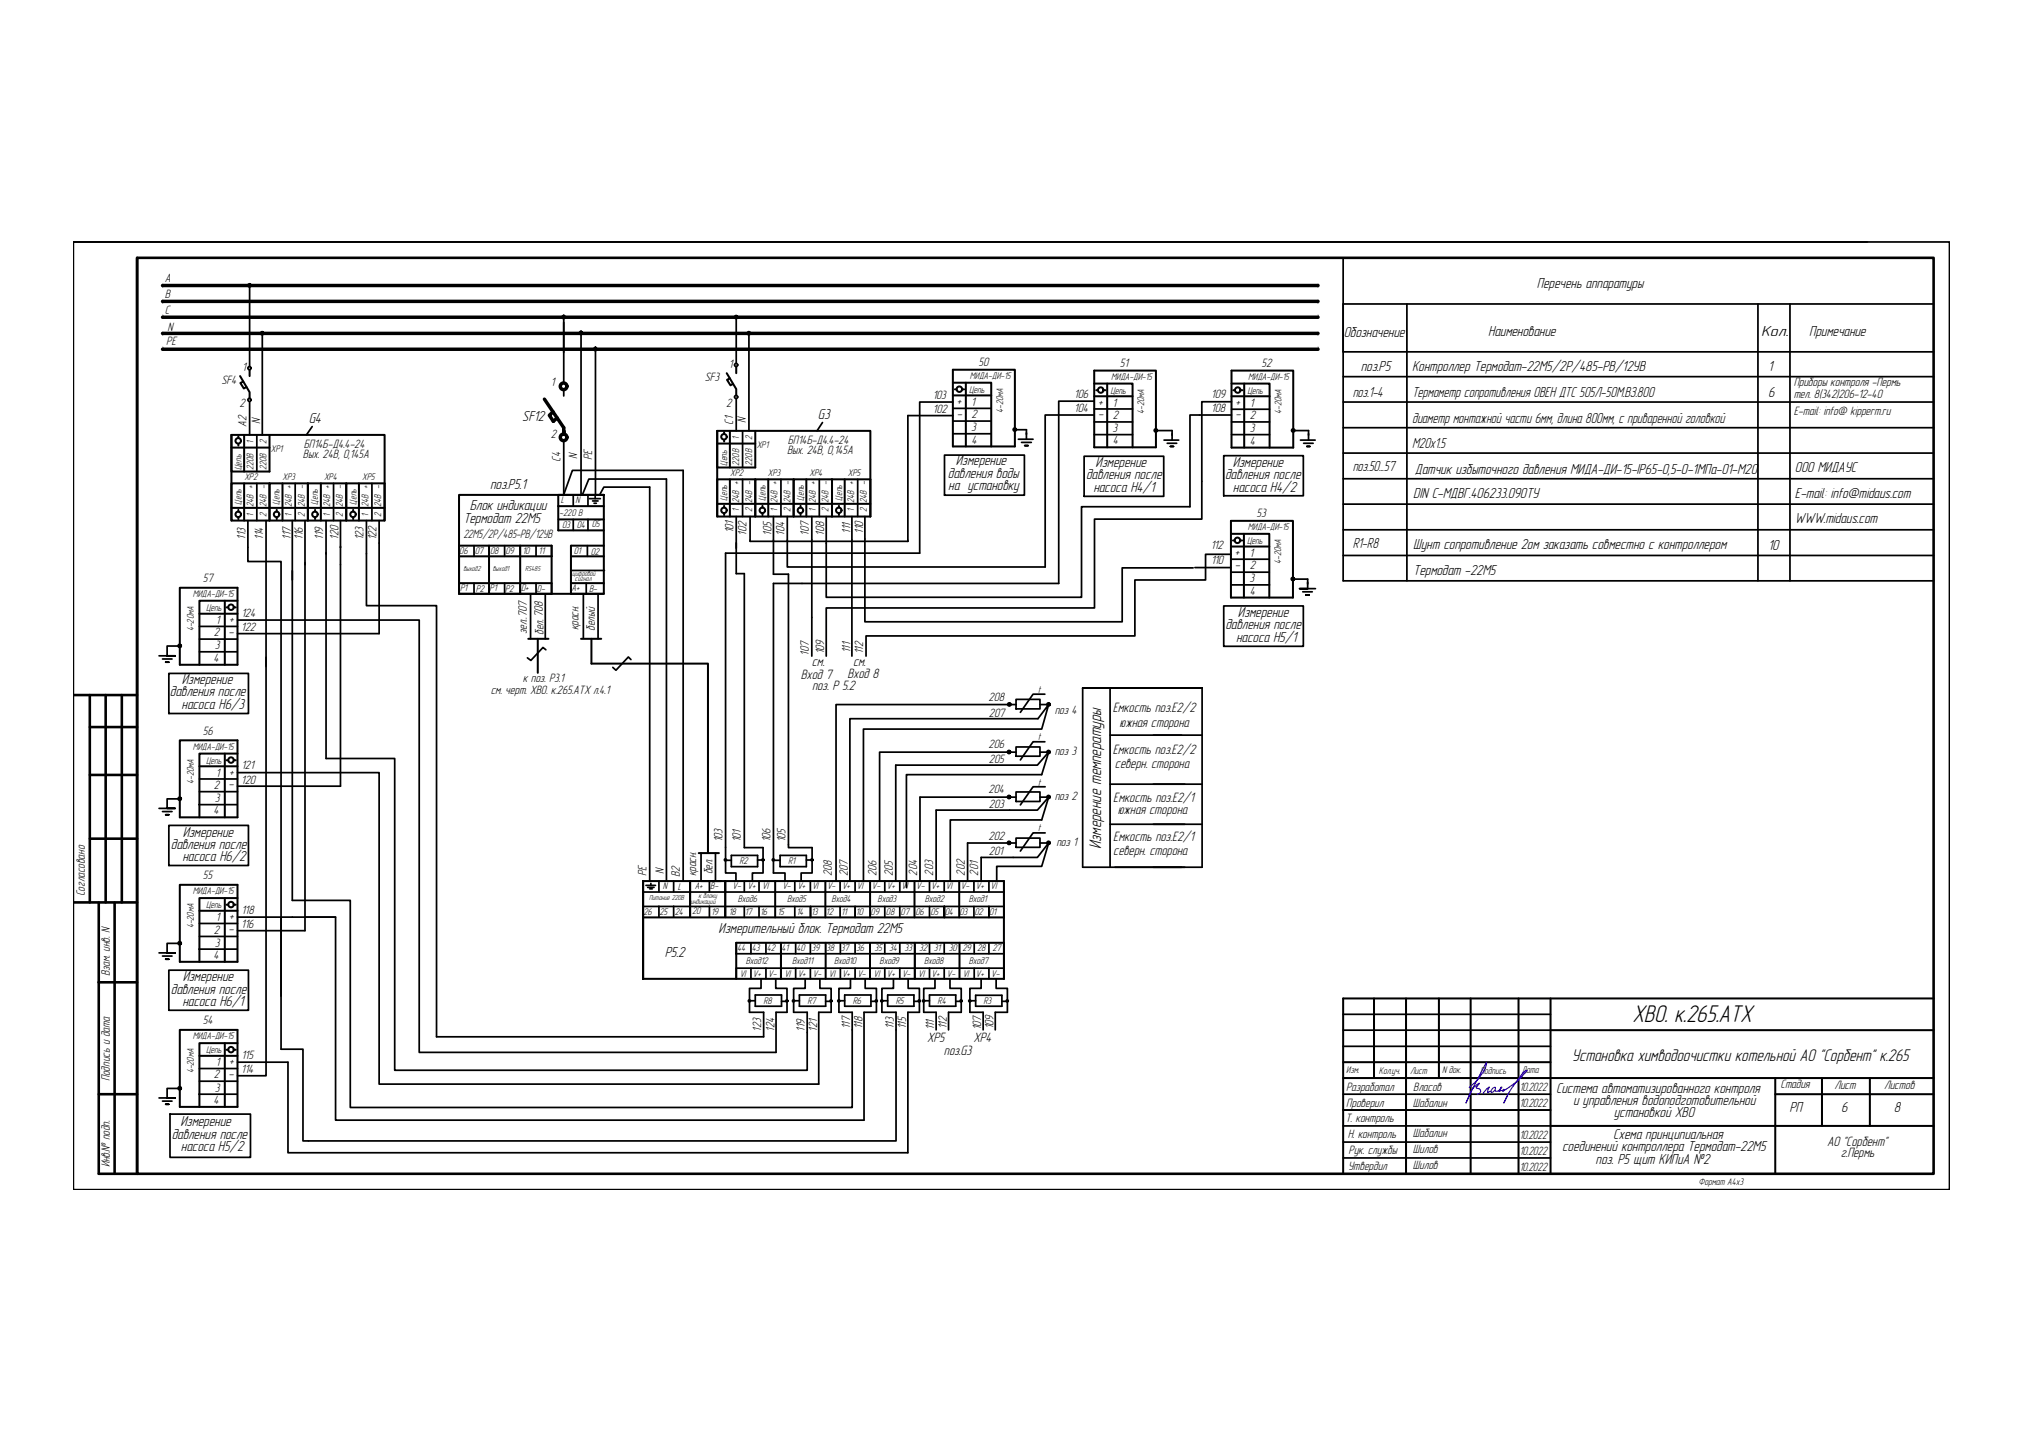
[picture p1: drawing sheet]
<svg xmlns="http://www.w3.org/2000/svg" width="297mm" height="210mm" viewBox="0 0 297 210" stroke-linecap="round" stroke-linejoin="round" font-family="sans-serif">
<!-- layer: 0 -->
<g fill="none" stroke="#000" stroke-width=".25">
<path d="M10.8 35.5h275.3v139.1h-275.3zM197.1 37.8v13.8M36.6 41.9v11.9M36.6 59v4.8M38.5 48.8v15M85.3 48.9v23.7M87.4 51.3v21.3M108 46.6v6.7M108 58.5v4.7M109.9 48.9v14.3M139.8 59.9h5.7M180.7 59h-4.3v17.2h-15.8v13h-39.3v7.1"/>
<path d="M197.1 44.6h86.7M197.1 59h86.7M197.1 55.3h86.7M206.5 44.6v40.7M258 44.6v40.7M262.7 44.6v40.7M283.8 51.6h-86.7v33.7h86.7M36.4 76.4v6h4.8v71.6h3.3v13.5h87v-18.9h-2.1v-3.5h1.7v-1.4M37.7 63.8v5.4M37.7 71v5.4M39 76.4v21.4M42.9 76.4v55.8h8.5v30.4h73.7v-14h-2v-3.5h1.7v-1.4"/>
<path d="M43.3 71v5.4M44.8 76.4v60.2h-9.9M47.9 76.4v4.9M49 71v5.4M50 76.4v3.9M53.8 76.4v12.5h10.3v63.3h48v-3.6h-2.1v-3.5h1.7v-1.4M54.6 71v5.4M55.6 76.4v16.6h-20.7M82.7 72.6l1.3-3.6h16.3v60.3M82.7 64.7v7.9M84.1 72.6v1.7M84.1 76.2v1.7"/>
<path d="M85.5 72.6l.9-2.3h11.4v59M86.3 72.6v1.7M86.3 76.2v1.7M86.5 73.2h1.6M87 73.5h.8M87.2 73.9h.3M87.3 72.9v.3M88 72.6l.6-1.1h6.7v57.8M108 75.8v8.4h1.2v40.2h2.8v1.8M109 63.2v5.4M109 70.4v5.4M110.1 75.8v3.7h23.1"/>
<path d="M113.5 75.8v8.5h2.2v40.1h3.5v3.7h-1.6v1.2M114.6 70.4v5.4M115.5 75.8v7.4h37.9M119.1 75.8v20.5M120.2 70.4v5.4M125 75.8v20.5M125.9 70.4v5.4M126.9 75.8v15.5h37.8v-7.9h10.4M133.2 79.5h.1M138.6 66.8h11.7v5.9h-11.7zM139.8 61.8h5.7M139.8 63.7h5.7"/>
<path d="M148.9 63.1h1.7v1.4M149.5 64.5h2.1M149.9 64.9h1.5M150.9 65.4h-.5h.5M159.1 67h11.7v5.9h-11.7zM160.6 60h5.6M160.6 61.9h5.6M160.6 63.8h5.6M169.6 63.2h2.4v1.4M170.8 64.6h2.2M171.3 65.1h1.4M172.2 65.5h-.4h.4"/>
<path d="M176 60.9h-1.4v13.5h-15.9v13.3h-37.4v-11.9M179.6 66.9h11.7v5.9h-11.7zM180.7 61.9h5.6M180.7 63.8h5.6M180.7 60.1h5.6M189.8 63.2h2.2v1.4M190.9 64.6h2.1M191.3 65.1h1.4M192.2 65.5h-.4h.4M197.1 66.5h86.7M197.1 70.3h86.7M197.1 62.8h86.7"/>
<path d="M197.1 74h86.7M197.1 77.8h86.7M23.8 96.7h1.4M24.3 97.2h.5h-.5M24.8 98.8h11.7v5.9h-11.7zM26.4 94.8h-1.9v1.5h1.2h-2.4M29.3 91.9h5.6M29.3 93.8h5.6M29.3 95.7h5.5M34.9 91h26.6v63.5h52.4v-5.9h1.6v-1.6h-.8M39 96.5v61.4h-4.1M50 82.9v32.5h-15.1"/>
<path d="M69.6 80.1v1.6M69.6 85.6v1.6M74.1 80.1v1.6M74.1 85.6v1.6M76.3 80.1v1.6M76.3 85.6v1.6M77.9 87.2v6.6M78.7 80.1v1.6M78.7 85.6v1.6M80 87.2v6.6M80.1 95.4l-.4-.4-1.8 1.9-.5-.3M81 80.1v1.6"/>
<path d="M81 85.6v1.6M83.8 83.7h4.9M85.6 87.2v6.4M86 85.6v1.6M86.2 80.1v1.6M87.8 87.2v6.6M92.6 96.8l-.4-.4-1.8 2-.5-.4M106.5 81.2v46.9h1.5v1.2M155.4 85.6h-41.9v42.5h1.7v1.2M179.6 88.9h11.7v6h-11.7zM180.7 81.4h-3.8v3.7h-10.3v8.2h-39.5v3M180.7 82.1h5.6"/>
<path d="M180.7 84h5.6M180.7 85.9h5.6M189.8 85h2.1v1.4h-1.2h2.4M191.2 86.9h1.4M192.1 87.3h-.4h.4M197.1 81.5h86.7M23.8 119.1h1.4M24.3 119.6h.5h-.5M26.4 117.3h-1.9v1.4h1.2h-2.4M29.2 118.1h5.6M29.3 114.3h5.6M29.3 116.2h5.6"/>
<path d="M34.9 113.4h20.7v45.7h64.6v-10.5h1.8v-1.6h-.8M47.9 111.3h10v45.8h60.6v-8.5h-2v-3.5h1.7v-1.4M149.1 110.4h-20v18.9M149.1 103.4h-26.4v25.9M149.1 116.2h3.5v1.4h-3.5zM149.1 109.6h3.5v1.4h-3.5zM149.1 102.7h3.5v1.4h-3.5zM149.1 117h-14.1v12.3M152.6 117h1.3M152.6 110.4h1.3M152.6 103.4h1.3M153.3 108.9h-1.7l-1.9 2.6"/>
<path d="M153.3 101.9h-1.7l-1.9 2.7M153.4 115.5h-1.8l-1.9 2.7M153.9 117l-1.7 1.9h-14.8v10.4M153.9 117l-1 3.4h-13.4v8.9M153.9 110.4l-1.7 1.9h-20.7v17M153.9 110.4l-1 3.3h-19.9v16.6M162.9 107.9h13.5M162.9 115.1h13.5M162.9 101v26.3M163.6 101h10.3M169.3 101h7.1h-7.1h7.1v26.3h-17.5v-26.3h14.5M24.8 121.2h11.7v5.8h-11.7z"/>
<path d="M26.4 138.5h-1.9v1.4h1.2h-2.4M29.2 139.3h5.6M29.3 135.6h5.6M29.3 137.5h5.6M34.9 134.6h14.3M41.2 134.6v11.6M44.8 134.6h4.4v29.8h77.6v-15.8h1.8v-1.6h-.8M94.4 130.9h52.9v3.8v-1.6v1.6v-1.6h-52.9v1.6zM94.4 138.4v5.3v-3.7M94.4 138.4v1.6v-1.6M94.4 129.3v1.6M94.8 130h1.4"/>
<path d="M95.1 130.3h.9M95.3 130.5h.4M95.5 129.7v.3M96.7 129.3v1.6M96.7 133v1.6M98.9 129.3v1.6M98.9 133v1.6M102.9 125.2v4.1M104.1 129.3v1.6M104.1 133v1.6M105 125.2v4.1M106.4 129.3v1.6"/>
<path d="M106.4 130.9v3.8M106.5 126.3h.8M107.3 125.6h3.9v1.6h-3.9zM108 138.4v1.6h39.3M109.2 129.3v1.6M109.2 133.1v1.6M110.2 138.4v1.6M111.2 126.2h.8M111.4 129.3v1.6M111.4 133.1v1.6M112 126.2v1.9h-1.6v1.2M112.4 138.4v1.6"/>
<path d="M113.5 126.3h1M114.5 125.6h3.8v1.6h-3.8zM114.6 138.4v5.3M116.6 129.3v1.6M116.6 133.1v1.6M116.8 138.4v1.6M118.3 126.2h.9M118.9 129.3v1.6M118.9 133.1v1.6M118.9 138.4v1.6M119 133.1v1.6M123.3 129.3v1.6"/>
<path d="M123.3 133.1v1.6M123.3 138.4v1.6M124.7 129.3v-23.8h27.6l1.6-2.1-1 3.6h-26.2v22.3M125.5 129.3v1.6M125.5 133.1v1.6M125.5 138.4v1.6M127.7 140v3.7v-3.7M127.7 138.4v1.6v-1.6M127.7 138.4v5.3M129.9 129.3v1.6M129.9 133.1v1.6M129.9 138.4v1.6"/>
<path d="M132.1 129.3v1.6M132.1 133.1v1.6M132.1 138.4v1.6M134.3 138.4v5.3M136.4 129.3v1.6M136.4 133.1v1.6M136.4 138.4v1.6M138.6 133.1v1.6v-1.6M138.6 129.3v1.6M138.6 133.1v1.6M138.6 138.4v1.6M142.9 129.3v1.6"/>
<path d="M142.9 133.1v1.6M143 138.4v1.6M145.1 129.3v1.6M145.1 133.1v1.6M145.1 138.4v1.6M147.3 138.4v5.3zM147.3 129.3v1.6M149.1 123h3.5v1.4h-3.5zM149.1 123.7h-7.1v5.6M152.6 123.7h1.3M153.4 122.3h-1.8l-1.9 2.6M153.9 123.7l-1 3.5h-6.6v2.1"/>
<path d="M153.9 123.7l-1.7 2.2h-8.2v3.4M162.9 121h13.5M23.8 140.3h1.4M24.3 140.8h.5h-.5M24.8 142.4h11.7v5.9h-11.7zM26.4 159.8h-1.9v1.4h1.2h-2.4M29.3 156.8h5.6M29.3 158.7h5.6M64.1 151.3h.1M110 146.9h.8M110.2 142.1v1.6M110.8 146.1h3.9v1.6h-3.9z"/>
<path d="M112.4 142.1v1.6M113.8 143.7v1.4h1.7v1.8M116.5 146.9h.8M116.8 142.1v1.6M117.3 146.1h3.9v1.6h-3.9zM118.9 142.1v1.6M120.3 143.7v1.4h1.7v1.8M123.1 146.9h.9M123.3 142.1v1.6M124 146.1h3.8v1.6h-3.8zM125.5 142.1v1.6M127 143.7v1.4h1.6v1.8"/>
<path d="M129.4 146.9h.9M129.9 142.1v1.6M130.3 146.1h3.8v1.6h-3.8zM132.1 142.1v1.6M133.3 143.7v1.4h1.6v1.8M134.1 147h.8v1.6h-1.7v20.6h-90.9v-13.3h-7.4M135.6 146.9h.8M136.4 142.1v1.6M136.4 146.1h3.9v1.6h-3.9zM137.2 143.7v1.4h-1.6v3.5h1.8v2.6M138.6 142.1v1.6M139.4 143.7v1.4h1.7v1.8"/>
<path d="M140.3 147h.8v1.6h-1.9v2.6M142.3 146.9h.9M143 142.1v1.6M143.2 146.1h3.8v1.6h-3.8zM144 143.7v1.4h-1.7v3.5h2v2.6M145.1 142.1v1.6M146.2 143.7v1.4h1.6v1.8M147 147h.8v1.6h-1.7v2.6M147.3 142.1h-39.3v1.6M197.1 148.9h30.5M197.1 153.6h30.5M197.1 151.2h30.5"/>
<path d="M23.8 161.6h1.4M24.3 162.1h.5h-.5M24.9 163.5h11.9v6.4h-11.9zM29.2 160.6h5.6M197.1 170h30.5M197.1 167.6h30.5M197.1 162.9h30.5M197.1 165.3h30.5M197.1 160.6h30.5"/>
<circle cx="36.6" cy="58.7" r=".23"/>
<circle cx="36.6" cy="54" r=".23"/>
<circle cx="108" cy="58.3" r=".23"/>
<circle cx="108" cy="53.6" r=".23"/>
<circle cx="106.5" cy="126.2" r=".15"/>
<circle cx="112" cy="126.2" r=".15"/>
<circle cx="113.5" cy="126.2" r=".15"/>
<circle cx="119.2" cy="126.2" r=".15"/>
<circle cx="110" cy="146.9" r=".15"/>
<circle cx="115.5" cy="146.9" r=".15"/>
<circle cx="116.5" cy="146.9" r=".15"/>
<circle cx="122" cy="146.9" r=".15"/>
<circle cx="123.1" cy="146.9" r=".15"/>
<circle cx="128.6" cy="146.9" r=".15"/>
<circle cx="129.4" cy="146.9" r=".15"/>
<circle cx="134.9" cy="146.9" r=".15"/>
<circle cx="135.5" cy="146.9" r=".15"/>
<circle cx="141" cy="146.9" r=".15"/>
<circle cx="142.3" cy="146.9" r=".15"/>
<circle cx="147.8" cy="146.9" r=".15"/>
</g>
<g fill="none" stroke="#000" stroke-width=".3">
<path d="M35.2 55.2l1.4 2.4v.9M35.7 56l-.4 .2 .5 .8 .4-.2M36.6 54.3v.9M106.7 54.8l1.3 2.3v.9M107.1 55.5l-.4 .3 .5 .8 .4-.3M108 53.8v1M139.8 54.3h9.1v11.2h-9.1zM139.8 56.2h5.7v9.3M139.8 58h5.7M140.1 57.2h.3M141.2 57.2h.3M141.7 56.2v9.3"/>
<path d="M160.6 54.4h9v11.3h-9zM160.6 56.3h5.6v9.4M160.6 58.2h5.6M160.9 57.3h.2M162 57.3h.2M162.5 56.3v9.4M180.7 54.4h9.1v11.3h-9.1zM180.7 56.3h5.6v9.4M180.7 58.2h5.6M181 57.3h.2M182.1 57.3h.2M182.6 56.3v9.4"/>
<path d="M34 63.8h22.4v12.6h-22.4v-5.4h5.6v5.4v-5.4h5.6v5.4v-5.4h5.6v5.4v-5.4h5.6v5.4M34 63.8v5.4h5.6v-5.4M34 65.7h5.6M34 63.8v12.6M34 74.5h22.4M35 64.1v.2M35 65.2v.2M35 74.8v.3M35 75.9v.3M35.8 63.8v5.4M35.8 71v5.4M40.6 74.8v.3"/>
<path d="M40.6 75.9v.3M41.5 71v5.4M46.2 74.8v.3M46.2 75.9v.3M47.1 71v5.4M51.8 74.8v.3M51.8 75.9v.3M52.7 71v5.4M67.4 72.6h21.2v14.6h-21.2zM81.9 72.6v5.3h6.7M81.9 74.3h6.7M82 72.6h6.6"/>
<path d="M82 76.2h6.6M105.3 63.2h22.4v12.6M105.3 70.4h5.5v5.4v-5.4h5.7v5.4v-5.4h5.6v5.4v-5.4h5.6v5.4h-22.4zM105.3 63.2v5.4h5.5v-5.4M105.3 63.2v12.6M105.3 74h22.4M105.3 65.1h5.5M106.3 63.5v.2M106.3 64.6v.2M106.3 74.3v.2M106.3 75.4v.2M107.1 63.2v5.4"/>
<path d="M107.1 70.4v5.4M111.9 74.3v.2M111.9 75.4v.2M112.7 70.4v5.4M117.5 74.3v.2M117.5 75.4v.2M118.3 70.4v5.4M123.1 74.3v.2M123.1 75.4v.2M124 70.4v5.4M180.7 76.5h9.1v11.2h-9.1zM180.7 78.4h5.6v9.3"/>
<path d="M180.9 79.3h.3M182 79.3h.3M182.6 78.4v9.3M26.4 86.3h8.5v11.3h-8.5zM29.3 90.1h5.6M33 88.2v9.4M33.2 89.2h.3M34.3 89.2h.3M34.9 88.2h-5.6v9.4M67.4 80.1h13.6v7.1h-13.6zM67.4 85.6h13.6M67.4 81.7h13.6"/>
<path d="M71.8 80.1v7.1M76.3 80.1v7.1M77.5 93.8h3M78.9 93.8v5M83.8 80.1v7.1M83.8 80.1h4.8M83.8 87.2h4.8M83.8 85.6h4.8M83.8 81.7h4.8M85.3 93.8h2.9M86.8 93.8v3.6h17.1v27.8M180.7 80.2h5.6"/>
<path d="M26.4 108.7h8.5v11.3h-8.5zM29.3 112.5h5.6M33 110.6v9.4M33.2 111.6h.3M34.3 111.6h.3M34.9 110.6h-5.6v9.4M26.4 129.9h8.5v11.3h-8.5zM29.3 133.7h5.6M33 131.8v9.4M33.2 132.8h.3M34.3 132.8h.3M34.9 131.8h-5.6v9.4"/>
<path d="M94.4 134.7h52.9M101.3 129.3v5.3zM102.5 125.2h3M106.4 129.3v5.3M113.8 129.3v1.6M113.8 130.9v3.8M114.6 138.4v5.3M121.1 129.3v1.6M121.1 130.9v3.8M121.2 138.4v5.3M127.7 129.3v1.6M127.7 130.9v3.8"/>
<path d="M134.2 129.3v1.6M134.2 130.9v3.8M134.3 138.4v5.3M140.8 129.3v1.6M140.8 130.9v3.8M140.8 138.4v5.3M147.3 130.9v-1.6h-52.9v14.4h52.9v-12.8M147.3 138.4h-39.3v5.3M26.4 151.2h8.5v11.3h-8.5zM29.3 155h5.6M33 153.1v9.4M33.2 154.1h.3"/>
<path d="M34.3 154.1h.3M34.9 153.1h-5.6v9.4M197.1 158.2h86.7M197.1 155.9h30.5M201.6 146.6v11.6M206.3 146.6v25.7M211.2 146.6v11.6M215.8 146.6v25.7M222.9 146.6v25.7M227.6 146.6v25.7M227.6 151.2h56.2M260.5 158.2v14.1"/>
<path d="M267.4 158.2v7.1M274.4 158.2v7.1M283.8 146.6h-86.7v25.7M227.6 165.3h56.2M260.5 160.6h23.3"/>
<circle cx="140.8" cy="57.1" r=".4"/>
<circle cx="161.5" cy="57.3" r=".4"/>
<circle cx="181.6" cy="57.3" r=".4"/>
<circle cx="35" cy="64.7" r=".4"/>
<circle cx="35" cy="75.5" r=".4"/>
<circle cx="40.6" cy="75.5" r=".4"/>
<circle cx="46.2" cy="75.5" r=".4"/>
<circle cx="51.8" cy="75.5" r=".4"/>
<circle cx="106.2" cy="64.1" r=".4"/>
<circle cx="106.2" cy="74.9" r=".4"/>
<circle cx="111.9" cy="74.9" r=".4"/>
<circle cx="117.5" cy="74.9" r=".4"/>
<circle cx="123.1" cy="74.9" r=".4"/>
<circle cx="181.6" cy="79.3" r=".4"/>
<circle cx="33.9" cy="89.1" r=".4"/>
<circle cx="33.9" cy="111.6" r=".4"/>
<circle cx="33.9" cy="132.8" r=".4"/>
<circle cx="33.9" cy="154.1" r=".4"/>
</g>
<!-- layer: MAIN -->
<g fill="none" stroke="#000" stroke-width=".51">
<path d="M23.8 48.9h169.6M23.8 46.6h169.6M23.8 51.3h169.6M23.8 44.2h169.6M23.8 41.9h169.6M79.9 58.6l2.8 4.2v1v-.6M81.2 60.5l-.6 .5 .6 .8 .6-.5"/>
<circle cx="82.7" cy="56.7" r=".49"/>
<circle cx="82.7" cy="64.2" r=".49"/>
</g>
<path d="M10.8 35.5h263.2M82.7 46.4h.1M82.7 46.6v9.6M82.7 57.2v.9M85.3 48.7h.1M87.4 51.1h.1M45.8 62.6l-.8 1.2M120.7 62l-.8 1.2M47.9 81.3h.1M47.9 81.3v30M50 80.3h.1M50 80.3v2.6" fill="none" stroke="#000" stroke-width=".25"/>
<!-- layer: 0 -->
<g fill="none" stroke="#000" stroke-width=".51">
<circle cx="36.6" cy="41.9" r=".11"/>
<circle cx="38.5" cy="48.9" r=".11"/>
<circle cx="82.7" cy="46.5" r=".11"/>
<circle cx="85.3" cy="48.9" r=".11"/>
<circle cx="87.4" cy="51.2" r=".11"/>
<circle cx="108" cy="46.5" r=".11"/>
<circle cx="109.9" cy="48.9" r=".11"/>
<circle cx="148.9" cy="63.1" r=".11"/>
<circle cx="169.6" cy="63.2" r=".11"/>
<circle cx="189.8" cy="63.2" r=".11"/>
<circle cx="26.4" cy="94.8" r=".11"/>
<circle cx="189.7" cy="85" r=".11"/>
<circle cx="26.4" cy="117.2" r=".11"/>
<circle cx="148.1" cy="117" r=".11"/>
<circle cx="148.1" cy="110.4" r=".11"/>
<circle cx="148.1" cy="103.4" r=".11"/>
<circle cx="153.9" cy="110.4" r=".11"/>
<circle cx="153.9" cy="103.4" r=".11"/>
<circle cx="153.9" cy="117" r=".11"/>
<circle cx="26.4" cy="138.5" r=".11"/>
<circle cx="148.1" cy="123.7" r=".11"/>
<circle cx="153.9" cy="123.7" r=".11"/>
<circle cx="26.4" cy="159.7" r=".11"/>
</g>
<!-- layer: MAIN -->
<g fill="none" stroke="#000" stroke-width=".38">
<path d="M20.1 37.8h263.7v134.5h-263.7zM10.8 102h9.3M13.2 113.7h6.9M13.2 106.7h6.9M13.2 102v30.5M15.5 102v30.5M17.9 102v30.5M10.8 132.5h9.3M13.2 123.1h6.9M14.5 132.5v39.8h5.6M16.8 132.5v39.8M14.5 144.2h5.6"/>
<path d="M14.5 160.6h5.6"/>
</g>
<!-- layer: 0 -->
<path d="M20.1 37.8v134.5" fill="none" stroke="#000" stroke-width=".38"/>
<path d="M215.6 159.6a7.7 7.7 0 0 0 2.5-3.1l.1-.5-2.2 4.1-.8 1.8a5.2 5.2 0 0 1 1.7-2.8l.2-.1-.4 .5v.2a.44 .44 0 0 1 .5 .3 .44 .44 0 0 1-.1 .5l-.3 .1M218.9 160a.58 .58 0 0 1 .5-.4 .6 .6 0 0 1-.6 .7v-.2l-.4 .3a.9 .9 0 0 1 .2-.8l-.4 .2-.6 .7M219.4 160l.1 .2h.1a1.19 1.19 0 0 0 .8-.6h-.1l-.3 .6 .4-.1M220.4 160.1l.3-.2-.2 .3a10.1 10.1 0 0 0 3.6-3.1 1.1 1.1 0 0 0-.8 .7l-.8 1.1a12 12 0 0 0-1.8 3l.5-.9" fill="none" stroke="#2e00b8" stroke-width=".17"/>
<path d="M139.8 59h-4.8v22.2h-28.5M160.6 58.9h-5.2v26.7M108 79.7v.8M110.1 79.3h.1M113.5 79.3h.1M115.5 79.3h.1M139.8 61h-6.6v18.5M160.6 60.9h-7.2v22.3M176 60.9h4.7M175.4 83.3h5.3" fill="none" stroke="#000" stroke-width=".25"/>
<text font-size="3.7" x="239.6" y="150">ХВО. к.265.АТХ</text>
<g font-size="2.6">
<text x="161.6" y="124.6" transform="rotate(-90 161.6 124.6)">Измерение температуры</text>
<text x="230.7" y="155.7">Установка химводоочистки котельной АО &quot;Сорбент&quot; к.265</text>
</g>
<g font-size="2.2">
<text x="225.6" y="42.3">Перечень аппаратуры</text>
<text x="197.2" y="49.4">Обозначение</text>
<text x="218.4" y="49.3">Наименование</text>
<text x="258.5" y="49.3">Кол.</text>
<text x="265.5" y="49.3">Примечание</text>
<text x="198.5" y="58.2">поз.1-4</text>
<text x="199.7" y="54.5">поз.Р5</text>
<text x="207.2" y="54.5">Контроллер Термодат-22М5/2Р/485-РВ/12УВ</text>
<text x="207.2" y="58.3">Термометр сопротивления ОВЕН ДТС 505Л-50М.ВЗ.800</text>
<text x="259.5" y="54.5">1</text>
<text x="259.5" y="58.2">6</text>
<text x="45.3" y="62.1">G4</text>
<text x="76.6" y="61.8">SF12</text>
<text x="120" y="61.6">G3</text>
<text x="207.2" y="62">диаметр монтажной части 6мм, длина 800мм, с приваренной головкой</text>
<text x="207.2" y="65.7">М20х1.5</text>
<text x="71.9" y="71.8">поз.Р5.1</text>
<text x="139.1" y="70.1">давления воды</text>
<text x="139.2" y="71.9">на установку</text>
<text x="140.3" y="68.3">Измерение</text>
<text x="159.4" y="70.4">давления после</text>
<text x="160.8" y="68.6">Измерение</text>
<text x="179.8" y="70.4">давления после</text>
<text x="180.9" y="68.6">Измерение</text>
<text x="198.5" y="69.2">поз.50...57</text>
<text x="207.7" y="69.5">Датчик избыточного давления МИДА-ДИ-15-IP65-0,5-0-1MПа-01-М20</text>
<text x="263.4" y="69.3">000 МИДАУС</text>
<text x="68" y="76.8">Термодат 22М5</text>
<text x="68.9" y="74.9">Блок индикации</text>
<text x="160.5" y="72.2">насоса Н4/1</text>
<text x="180.9" y="72.2">насоса Н4/2</text>
<text x="207.4" y="73.2">DIN C-МДВГ.406233.090ТУ</text>
<text x="263.4" y="73.1">Е-mail: info@midaus.com</text>
<text x="263.4" y="76.8">WWW.midaus.com</text>
<text x="198.5" y="80.4">R1-R8</text>
<text x="207.4" y="80.6">Шунт сопротивление 2ом заказать совместно с контроллером</text>
<text x="259.5" y="80.7">10</text>
<text x="207.4" y="84.4">Термодат -22М5</text>
<text x="179.8" y="92.4">давления после</text>
<text x="181.4" y="94.2">насоса Н5/1</text>
<text x="181.7" y="90.6">Измерение</text>
<text x="26.7" y="100.4">Измерение</text>
<text x="24.9" y="102.2">давления после</text>
<text x="26.6" y="104">насоса Н6/3</text>
<text x="25.1" y="124.6">давления после</text>
<text x="26.8" y="122.8">Измерение</text>
<text x="26.8" y="126.4">насоса Н6/2</text>
<text x="105.5" y="137">Измерительный блок. Термодат 22М5</text>
<text x="97.6" y="140.4">Р5.2</text>
<text x="25.1" y="145.8">давления после</text>
<text x="26.8" y="147.7">насоса Н6/1</text>
<text x="26.8" y="144">Измерение</text>
<text x="228.4" y="160.4">Система автоматизированного контроля</text>
<text x="25.2" y="167.1">давления после</text>
<text x="26.5" y="165.3">Измерение</text>
<text x="230.9" y="162.2">и управления водоподготовительной</text>
<text x="236.7" y="167.3">Схема принципиальная</text>
<text x="236.8" y="164">установкой ХВО</text>
<text x="262.6" y="163.2">РП</text>
<text x="270.2" y="163.2">6</text>
<text x="277.9" y="163.2">8</text>
<text x="26.6" y="169">насоса Н5/2</text>
<text x="229.2" y="168.9">соединений контроллера Термодат-22М5</text>
<text x="234.2" y="170.9">поз. Р5 щит КИПиА №2</text>
</g>
<g font-size="2.1">
<text x="117.5" y="99.7">Вход 7</text>
<text x="119.1" y="97.8">cм.</text>
<text x="119.2" y="101.3">поз. Р 5.2</text>
<text x="124.4" y="99.5">Вход 8</text>
<text x="125.2" y="97.8">cм.</text>
<text x="163.3" y="104.6">Емкость поз.Е2/2</text>
<text x="164.3" y="106.7">южная сторона</text>
<text x="163.3" y="110.6">Емкость поз.Е2/2</text>
<text x="163.6" y="112.8">северн. сторона</text>
<text x="163.4" y="117.7">Емкость поз.Е2/1</text>
<text x="164.1" y="119.4">южная сторона</text>
<text x="163.4" y="123.4">Емкость поз.Е2/1</text>
<text x="163.4" y="125.5">северн. сторона</text>
<text x="136.1" y="153">XP5</text>
<text x="138.5" y="154.9">поз.G3</text>
<text x="142.8" y="153">ХP4</text>
<text x="268.2" y="168.2">АО &quot;Сорбент&quot;</text>
<text x="270.1" y="169.8">г.Пермь</text>
</g>
<g font-size="2">
<text x="140.4" y="59.4">+</text>
<text x="161.2" y="59.6">+</text>
<text x="181.3" y="59.6">+</text>
<text x="140.4" y="61.3">-</text>
<text x="161.2" y="61.4">-</text>
<text x="181.3" y="61.4">-</text>
<text x="181.2" y="81.6">+</text>
<text x="181.2" y="83.5">-</text>
<text x="33.5" y="93.3">-</text>
<text x="33.6" y="91.4">+</text>
<text x="33.6" y="113.9">+</text>
<text x="33.5" y="115.7">-</text>
<text x="33.5" y="136.9">-</text>
<text x="33.6" y="135.1">+</text>
<text x="33.5" y="158.2">-</text>
<text x="33.6" y="156.3">+</text>
</g>
<g font-size="1.8">
<text x="24.2" y="41.4">А</text>
<text x="24.2" y="46.1">С</text>
<text x="24.2" y="43.7">В</text>
<text x="24.3" y="47" transform="rotate(-90 24.3 47)">~</text>
<text x="24.3" y="44.7" transform="rotate(-90 24.3 44.7)">~</text>
<text x="24.3" y="42.4" transform="rotate(-90 24.3 42.4)">~</text>
<text x="193.9" y="47" transform="rotate(-90 193.9 47)">~</text>
<text x="193.9" y="44.7" transform="rotate(-90 193.9 44.7)">~</text>
<text x="193.9" y="42.4" transform="rotate(-90 193.9 42.4)">~</text>
<text x="24.3" y="51.7" transform="rotate(-90 24.3 51.7)">~</text>
<text x="24.3" y="49.4" transform="rotate(-90 24.3 49.4)">~</text>
<text x="24.4" y="50.7">РЕ</text>
<text x="24.6" y="48.5">N</text>
<text x="106.9" y="54">1</text>
<text x="143.6" y="53.7">50</text>
<text x="164.4" y="53.8">51</text>
<text x="185.1" y="53.8">52</text>
<text x="193.9" y="51.7" transform="rotate(-90 193.9 51.7)">~</text>
<text x="193.9" y="49.4" transform="rotate(-90 193.9 49.4)">~</text>
<text x="32.5" y="56.3">SF4</text>
<text x="35.2" y="59.7">2</text>
<text x="35.5" y="54.4">1</text>
<text x="80.8" y="56.7">1</text>
<text x="103.4" y="55.9">SF3</text>
<text x="106.6" y="59.7">2</text>
<text x="136.9" y="58.5">103</text>
<text x="142.6" y="59.6">1</text>
<text x="157.7" y="58.4">106</text>
<text x="163.3" y="59.7">1</text>
<text x="177.8" y="58.4">109</text>
<text x="183.4" y="59.7">1</text>
<text x="263.2" y="56.6">Приборы контроля -Пермь</text>
<text x="263.2" y="58.4">тел. 8(342)206-12-40</text>
<text x="36.2" y="62.7" transform="rotate(-90 36.2 62.7)">А2</text>
<text x="38.2" y="62.3" transform="rotate(-90 38.2 62.3)">N</text>
<text x="44.6" y="65.7">БП14Б-Д4.4-24</text>
<text x="80.8" y="64.2">2</text>
<text x="107.6" y="62.3" transform="rotate(-90 107.6 62.3)">С1</text>
<text x="109.4" y="62.1" transform="rotate(-90 109.4 62.1)">N</text>
<text x="115.6" y="65.2">БП14Б-Д4.4-24</text>
<text x="136.9" y="60.6">102</text>
<text x="142.6" y="63.3">3</text>
<text x="142.6" y="61.4">2</text>
<text x="142.6" y="65.1">4</text>
<text x="157.7" y="60.4">104</text>
<text x="163.3" y="63.4">3</text>
<text x="163.3" y="61.5">2</text>
<text x="163.3" y="65.2">4</text>
<text x="177.8" y="60.4">108</text>
<text x="183.4" y="63.5">3</text>
<text x="183.4" y="61.5">2</text>
<text x="183.4" y="65.3">4</text>
<text x="263.2" y="60.9">Е-mail: info@ kipperm.ru</text>
<text x="44.5" y="67.3">Вых. 24В, 0,145А</text>
<text x="82.3" y="67.8" transform="rotate(-90 82.3 67.8)">C4</text>
<text x="84.7" y="67.4" transform="rotate(-90 84.7 67.4)">N</text>
<text x="86.9" y="67.6" transform="rotate(-90 86.9 67.6)">РЕ</text>
<text x="115.5" y="66.7">Вых. 24В, 0,145А</text>
<text x="184.4" y="75.9">53</text>
<text x="36" y="79.2" transform="rotate(-90 36 79.2)">113</text>
<text x="38.6" y="79.2" transform="rotate(-90 38.6 79.2)">114</text>
<text x="42.7" y="79.2" transform="rotate(-90 42.7 79.2)">117</text>
<text x="44.4" y="79.2" transform="rotate(-90 44.4 79.2)">116</text>
<text x="47.4" y="79.2" transform="rotate(-90 47.4 79.2)">119</text>
<text x="49.7" y="79.2" transform="rotate(-90 49.7 79.2)">120</text>
<text x="53.4" y="79.3" transform="rotate(-90 53.4 79.3)">123</text>
<text x="55.3" y="79.3" transform="rotate(-90 55.3 79.3)">122</text>
<text x="68" y="78.9">22М5/2Р/485-РВ/12УВ</text>
<text x="107.6" y="78.3" transform="rotate(-90 107.6 78.3)">101</text>
<text x="109.6" y="78.7" transform="rotate(-90 109.6 78.7)">102</text>
<text x="113.2" y="78.7" transform="rotate(-90 113.2 78.7)">105</text>
<text x="115.1" y="78.7" transform="rotate(-90 115.1 78.7)">104</text>
<text x="118.7" y="78.7" transform="rotate(-90 118.7 78.7)">107</text>
<text x="121" y="78.7" transform="rotate(-90 121 78.7)">108</text>
<text x="124.8" y="78.4" transform="rotate(-90 124.8 78.4)">111</text>
<text x="126.7" y="78.4" transform="rotate(-90 126.7 78.4)">110</text>
<text x="177.7" y="80.6">112</text>
<text x="177.7" y="82.8">110</text>
<text x="183.4" y="81.7">1</text>
<text x="183.4" y="83.6">2</text>
<text x="29.8" y="85.4">57</text>
<text x="183.4" y="85.5">3</text>
<text x="183.4" y="87.3">4</text>
<text x="31.4" y="93.4">2</text>
<text x="31.6" y="95.3">3</text>
<text x="31.7" y="91.6">1</text>
<text x="35.4" y="92.6">122</text>
<text x="35.4" y="90.5">124</text>
<text x="77.3" y="93" transform="rotate(-90 77.3 93)">зел..707</text>
<text x="79.8" y="93.2" transform="rotate(-90 79.8 93.2)">бел. 708</text>
<text x="84.9" y="92.5" transform="rotate(-90 84.9 92.5)">красн.</text>
<text x="87.3" y="92.6" transform="rotate(-90 87.3 92.6)">белый</text>
<text x="124.8" y="95.9" transform="rotate(-90 124.8 95.9)">111</text>
<text x="31.3" y="97.2">4</text>
<text x="72" y="101.9">см. черт. ХВО. к.265.АТХ л.4.1</text>
<text x="76.7" y="100.1">к поз. Р3.1</text>
<text x="118.7" y="96.2" transform="rotate(-90 118.7 96.2)">107</text>
<text x="121" y="96" transform="rotate(-90 121 96)">109</text>
<text x="126.7" y="96" transform="rotate(-90 126.7 96)">112</text>
<text x="29.8" y="107.8">56</text>
<text x="145.1" y="102.8">208</text>
<text x="145.1" y="105.2">207</text>
<text x="154.8" y="104.8">поз 4</text>
<text x="35.4" y="112.9">121</text>
<text x="145.1" y="109.8">206</text>
<text x="145.1" y="111.9">205</text>
<text x="154.8" y="110.8">поз 3</text>
<text x="31.3" y="119.5">4</text>
<text x="31.4" y="115.8">2</text>
<text x="31.6" y="117.7">3</text>
<text x="31.7" y="114">1</text>
<text x="35.4" y="115">120</text>
<text x="145.1" y="116.4">204</text>
<text x="145.1" y="118.5">203</text>
<text x="154.8" y="117.4">поз 2</text>
<text x="106" y="123.6" transform="rotate(-90 106 123.6)">103</text>
<text x="108.7" y="123.6" transform="rotate(-90 108.7 123.6)">101</text>
<text x="113.1" y="123.6" transform="rotate(-90 113.1 123.6)">106</text>
<text x="115.3" y="123.6" transform="rotate(-90 115.3 123.6)">105</text>
<text x="145.1" y="123.4">202</text>
<text x="145.1" y="125.5">201</text>
<text x="155" y="124.1">поз 1</text>
<text x="12.5" y="131.5" transform="rotate(-90 12.5 131.5)">Согласовано</text>
<text x="29.8" y="129">55</text>
<text x="94.9" y="128.6" transform="rotate(-90 94.9 128.6)">РЕ</text>
<text x="97.4" y="128.2" transform="rotate(-90 97.4 128.2)">N</text>
<text x="99.8" y="128.8" transform="rotate(-90 99.8 128.8)">B2</text>
<text x="102.2" y="128.7" transform="rotate(-90 102.2 128.7)">красн.</text>
<text x="104.6" y="128.4" transform="rotate(-90 104.6 128.4)">бел.</text>
<text x="122.1" y="128.6" transform="rotate(-90 122.1 128.6)">208</text>
<text x="124.4" y="128.6" transform="rotate(-90 124.4 128.6)">207</text>
<text x="128.6" y="128.6" transform="rotate(-90 128.6 128.6)">206</text>
<text x="131" y="128.6" transform="rotate(-90 131 128.6)">205</text>
<text x="134.6" y="128.5" transform="rotate(-90 134.6 128.5)">204</text>
<text x="137" y="128.5" transform="rotate(-90 137 128.5)">203</text>
<text x="141.6" y="128.5" transform="rotate(-90 141.6 128.5)">202</text>
<text x="143.6" y="128.5" transform="rotate(-90 143.6 128.5)">201</text>
<text x="31.4" y="137">2</text>
<text x="31.7" y="135.2">1</text>
<text x="35.4" y="136.2">116</text>
<text x="35.4" y="134.1">118</text>
<text x="16.1" y="143.3" transform="rotate(-90 16.1 143.3)">Взам. инв. N</text>
<text x="31.3" y="140.8">4</text>
<text x="31.6" y="138.9">3</text>
<text x="29.8" y="150.3">54</text>
<text x="35.4" y="155.4">115</text>
<text x="111.7" y="151.4" transform="rotate(-90 111.7 151.4)">123</text>
<text x="113.7" y="151.4" transform="rotate(-90 113.7 151.4)">124</text>
<text x="118.1" y="151.4" transform="rotate(-90 118.1 151.4)">119</text>
<text x="119.9" y="151.4" transform="rotate(-90 119.9 151.4)">121</text>
<text x="124.8" y="151.1" transform="rotate(-90 124.8 151.1)">117</text>
<text x="126.6" y="151.1" transform="rotate(-90 126.6 151.1)">118</text>
<text x="131.2" y="151.1" transform="rotate(-90 131.2 151.1)">113</text>
<text x="133" y="151.1" transform="rotate(-90 133 151.1)">115</text>
<text x="137.1" y="151.3" transform="rotate(-90 137.1 151.3)">111</text>
<text x="139" y="151.1" transform="rotate(-90 139 151.1)">112</text>
<text x="144" y="151.3" transform="rotate(-90 144 151.3)">107</text>
<text x="145.8" y="151.1" transform="rotate(-90 145.8 151.1)">109</text>
<text x="16.1" y="158.7" transform="rotate(-90 16.1 158.7)">Подпись и дата</text>
<text x="31.4" y="158.3">2</text>
<text x="31.6" y="160.2">3</text>
<text x="31.7" y="156.5">1</text>
<text x="35.4" y="157.5">114</text>
<text x="197.5" y="160.1">Разработал</text>
<text x="207.4" y="160.1">Власов</text>
<text x="223" y="160.2">10.2022</text>
<text x="261.3" y="159.7">Стадия</text>
<text x="269.2" y="159.9">Лист</text>
<text x="276.5" y="159.9">Листов</text>
<text x="31.3" y="162.1">4</text>
<text x="197.5" y="164.7">Т. контроль</text>
<text x="197.6" y="162.5">Проверил</text>
<text x="197.8" y="167">Н. контроль</text>
<text x="207.4" y="167">Шабалин</text>
<text x="207.4" y="162.5">Шабалин</text>
<text x="223" y="162.5">10.2022</text>
<text x="223" y="167.2">10.2022</text>
<text x="16.1" y="171.4" transform="rotate(-90 16.1 171.4)">Инв.№ подп.</text>
<text x="197.8" y="171.7">Утвердил</text>
<text x="197.9" y="169.4">Рук. службы</text>
<text x="207.4" y="171.6">Шилов</text>
<text x="207.4" y="169.3">Шилов</text>
<text x="223" y="169.5">10.2022</text>
<text x="223" y="171.9">10.2022</text>
</g>
<g font-size="1.5">
<text x="142.2" y="57.7">Цепь</text>
<text x="142.3" y="55.6">МИДА-ДИ-15</text>
<text x="163" y="57.8">Цепь</text>
<text x="163.1" y="55.8">МИДА-ДИ-15</text>
<text x="183.1" y="57.8">Цепь</text>
<text x="183.2" y="55.8">МИДА-ДИ-15</text>
<text x="37.2" y="65.1" transform="rotate(-90 37.2 65.1)">1</text>
<text x="39.1" y="65.1" transform="rotate(-90 39.1 65.1)">2</text>
<text x="108.5" y="64.5" transform="rotate(-90 108.5 64.5)">1</text>
<text x="110.4" y="64.5" transform="rotate(-90 110.4 64.5)">2</text>
<text x="111.1" y="65.7">XP1</text>
<text x="147.2" y="60.6" transform="rotate(-90 147.2 60.6)">4-20мА</text>
<text x="167.9" y="60.7" transform="rotate(-90 167.9 60.7)">4-20мА</text>
<text x="188.1" y="60.7" transform="rotate(-90 188.1 60.7)">4-20мА</text>
<text x="35.4" y="69" transform="rotate(-90 35.4 69)">Цепь</text>
<text x="35.9" y="70.4">XP2</text>
<text x="37.2" y="69" transform="rotate(-90 37.2 69)">220В</text>
<text x="39.1" y="69" transform="rotate(-90 39.1 69)">220В</text>
<text x="39.8" y="66.3">XP1</text>
<text x="41.5" y="70.4">XP3</text>
<text x="47.6" y="70.4">XP4</text>
<text x="53.1" y="70.4">XP5</text>
<text x="106.7" y="68.4" transform="rotate(-90 106.7 68.4)">Цепь</text>
<text x="107.2" y="69.8">XP2</text>
<text x="108.5" y="68.4" transform="rotate(-90 108.5 68.4)">220В</text>
<text x="110.4" y="68.4" transform="rotate(-90 110.4 68.4)">220В</text>
<text x="112.7" y="69.8">XP3</text>
<text x="118.8" y="69.8">XP4</text>
<text x="124.4" y="69.8">XP5</text>
<text x="35.4" y="74.1" transform="rotate(-90 35.4 74.1)">Цепь</text>
<text x="37.2" y="75.8" transform="rotate(-90 37.2 75.8)">1</text>
<text x="37.2" y="74.4" transform="rotate(-90 37.2 74.4)">24В +</text>
<text x="39.1" y="75.8" transform="rotate(-90 39.1 75.8)">2</text>
<text x="39.1" y="74.4" transform="rotate(-90 39.1 74.4)">24В -</text>
<text x="41" y="74.1" transform="rotate(-90 41 74.1)">Цепь</text>
<text x="42.8" y="75.8" transform="rotate(-90 42.8 75.8)">1</text>
<text x="42.8" y="74.4" transform="rotate(-90 42.8 74.4)">24В +</text>
<text x="44.7" y="75.8" transform="rotate(-90 44.7 75.8)">2</text>
<text x="44.7" y="74.4" transform="rotate(-90 44.7 74.4)">24В -</text>
<text x="46.7" y="74.1" transform="rotate(-90 46.7 74.1)">Цепь</text>
<text x="48.4" y="75.8" transform="rotate(-90 48.4 75.8)">1</text>
<text x="48.4" y="74.4" transform="rotate(-90 48.4 74.4)">24В +</text>
<text x="50.3" y="75.8" transform="rotate(-90 50.3 75.8)">2</text>
<text x="50.3" y="74.4" transform="rotate(-90 50.3 74.4)">24В -</text>
<text x="52.3" y="74.1" transform="rotate(-90 52.3 74.1)">Цепь</text>
<text x="54.1" y="75.8" transform="rotate(-90 54.1 75.8)">1</text>
<text x="54.1" y="74.4" transform="rotate(-90 54.1 74.4)">24В +</text>
<text x="55.9" y="75.8" transform="rotate(-90 55.9 75.8)">2</text>
<text x="55.9" y="74.4" transform="rotate(-90 55.9 74.4)">24В -</text>
<text x="82.1" y="75.7">~220 B</text>
<text x="82.3" y="73.9">L</text>
<text x="82.5" y="77.5">03</text>
<text x="84.5" y="73.9">N</text>
<text x="84.6" y="77.5">04</text>
<text x="86.8" y="77.4">05</text>
<text x="106.7" y="73.5" transform="rotate(-90 106.7 73.5)">Цепь</text>
<text x="108.5" y="75.2" transform="rotate(-90 108.5 75.2)">1</text>
<text x="108.5" y="73.8" transform="rotate(-90 108.5 73.8)">24В +</text>
<text x="110.4" y="75.2" transform="rotate(-90 110.4 75.2)">2</text>
<text x="110.4" y="73.8" transform="rotate(-90 110.4 73.8)">24В -</text>
<text x="112.3" y="73.5" transform="rotate(-90 112.3 73.5)">Цепь</text>
<text x="114.1" y="75.2" transform="rotate(-90 114.1 75.2)">1</text>
<text x="114.1" y="73.8" transform="rotate(-90 114.1 73.8)">24В +</text>
<text x="116" y="75.2" transform="rotate(-90 116 75.2)">2</text>
<text x="116" y="73.8" transform="rotate(-90 116 73.8)">24В -</text>
<text x="118" y="73.5" transform="rotate(-90 118 73.5)">Цепь</text>
<text x="119.7" y="75.2" transform="rotate(-90 119.7 75.2)">1</text>
<text x="119.7" y="73.8" transform="rotate(-90 119.7 73.8)">24В +</text>
<text x="121.6" y="75.2" transform="rotate(-90 121.6 75.2)">2</text>
<text x="121.6" y="73.8" transform="rotate(-90 121.6 73.8)">24В -</text>
<text x="123.6" y="73.5" transform="rotate(-90 123.6 73.5)">Цепь</text>
<text x="125.4" y="75.2" transform="rotate(-90 125.4 75.2)">1</text>
<text x="125.4" y="73.8" transform="rotate(-90 125.4 73.8)">24В +</text>
<text x="127.2" y="75.2" transform="rotate(-90 127.2 75.2)">2</text>
<text x="127.2" y="73.8" transform="rotate(-90 127.2 73.8)">24В -</text>
<text x="183.1" y="77.8">МИДА-ДИ-15</text>
<text x="67.4" y="81.3">06</text>
<text x="69.7" y="81.3">07</text>
<text x="71.9" y="81.3">08</text>
<text x="74.2" y="81.3">09</text>
<text x="76.7" y="81.3">10</text>
<text x="79.1" y="81.3">11</text>
<text x="84.2" y="81.4">01</text>
<text x="86.7" y="81.4">02</text>
<text x="183" y="79.8">Цепь</text>
<text x="188" y="82.8" transform="rotate(-90 188 82.8)">4-20мА</text>
<text x="28.3" y="87.6">МИДА-ДИ-15</text>
<text x="30.2" y="89.7">Цепь</text>
<text x="67.5" y="86.8">Р1</text>
<text x="69.8" y="86.8">Р2</text>
<text x="71.9" y="86.8">Р1</text>
<text x="74.1" y="86.8">Р2</text>
<text x="76.5" y="86.8">D+</text>
<text x="78.8" y="86.8">D-</text>
<text x="83.9" y="86.8">А+</text>
<text x="86.5" y="86.8">В-</text>
<text x="28.5" y="92.7" transform="rotate(-90 28.5 92.7)">4-20мА</text>
<text x="152.3" y="101.7">t</text>
<text x="28.3" y="110">МИДА-ДИ-15</text>
<text x="30.2" y="112.1">Цепь</text>
<text x="152.3" y="108.7">t</text>
<text x="28.5" y="115.1" transform="rotate(-90 28.5 115.1)">4-20мА</text>
<text x="152.3" y="115.3">t</text>
<text x="152.3" y="122">t</text>
<text x="28.3" y="131.2">МИДА-ДИ-15</text>
<text x="97.3" y="130.6">N</text>
<text x="99.5" y="130.6">L</text>
<text x="102" y="130.5">А+</text>
<text x="104.2" y="130.6">В-</text>
<text x="107.5" y="130.6">V- V+ VI</text>
<text x="108.5" y="126.9">R2</text>
<text x="114.8" y="130.6">V- V+ VI</text>
<text x="115.7" y="126.9">R1</text>
<text x="121.4" y="130.6">V- V+ VI</text>
<text x="127.9" y="130.6">V- V+ VI</text>
<text x="134.5" y="130.6">V- V+ VI</text>
<text x="141" y="130.6">V- V+ VI</text>
<text x="28.5" y="136.3" transform="rotate(-90 28.5 136.3)">4-20мА</text>
<text x="30.2" y="133.3">Цепь</text>
<text x="94.4" y="134.3">26</text>
<text x="96.8" y="134.3">25</text>
<text x="99" y="134.2">24</text>
<text x="101.6" y="134.2">20</text>
<text x="104.4" y="134.2">19</text>
<text x="106.9" y="134.3">18</text>
<text x="108.3" y="132.3">Вход6</text>
<text x="109.3" y="134.3">17</text>
<text x="111.6" y="134.3">16</text>
<text x="114.1" y="134.3">15</text>
<text x="115.5" y="132.3">Вход5</text>
<text x="116.9" y="134.3">14</text>
<text x="119.1" y="134.3">13</text>
<text x="121.2" y="134.3">12</text>
<text x="122" y="132.3">Вход4</text>
<text x="123.5" y="134.3">11</text>
<text x="125.6" y="134.3">10</text>
<text x="127.8" y="134.3">09</text>
<text x="128.8" y="132.3">Вход3</text>
<text x="130" y="134.3">08</text>
<text x="132.2" y="134.3">07</text>
<text x="134.3" y="134.3">06</text>
<text x="135.7" y="132.3">Вход2</text>
<text x="136.5" y="134.3">05</text>
<text x="138.7" y="134.3">04</text>
<text x="140.8" y="134.3">03</text>
<text x="142.2" y="132.3">Вход1</text>
<text x="143" y="134.3">02</text>
<text x="145.2" y="134.3">01</text>
<text x="108.2" y="139.6">44</text>
<text x="108.6" y="143.3">VI</text>
<text x="109.4" y="141.4">Вход12</text>
<text x="110.3" y="139.6">43</text>
<text x="110.5" y="143.4">V+</text>
<text x="112.5" y="139.6">42</text>
<text x="112.7" y="143.4">V-</text>
<text x="114.7" y="139.6">41</text>
<text x="115.1" y="143.3">VI</text>
<text x="116.3" y="141.4">Вход11</text>
<text x="116.9" y="139.6">40</text>
<text x="117.1" y="143.4">V+</text>
<text x="119.1" y="139.6">39</text>
<text x="119.3" y="143.4">V-</text>
<text x="121.3" y="139.6">38</text>
<text x="121.6" y="143.3">VI</text>
<text x="122.4" y="141.4">Вход10</text>
<text x="123.4" y="139.6">37</text>
<text x="123.6" y="143.4">V+</text>
<text x="125.7" y="139.6">36</text>
<text x="125.8" y="143.4">V-</text>
<text x="128.2" y="143.3">VI</text>
<text x="128.3" y="139.6">35</text>
<text x="129.1" y="141.4">Вход9</text>
<text x="130.1" y="143.4">V+</text>
<text x="130.5" y="139.6">34</text>
<text x="132.4" y="143.4">V-</text>
<text x="132.7" y="139.6">33</text>
<text x="134.8" y="143.3">VI</text>
<text x="134.9" y="139.6">32</text>
<text x="135.6" y="141.4">Вход8</text>
<text x="136.7" y="143.4">V+</text>
<text x="137" y="139.6">31</text>
<text x="139" y="143.4">V-</text>
<text x="139.2" y="139.6">30</text>
<text x="141.2" y="139.6">29</text>
<text x="141.3" y="143.3">VI</text>
<text x="142.2" y="141.4">Вход7</text>
<text x="143.2" y="143.4">V+</text>
<text x="143.4" y="139.6">28</text>
<text x="145.5" y="143.4">V-</text>
<text x="145.6" y="139.6">27</text>
<text x="112" y="147.3">R8</text>
<text x="118.5" y="147.3">R7</text>
<text x="125.2" y="147.3">R6</text>
<text x="131.5" y="147.3">R5</text>
<text x="137.6" y="147.3">R4</text>
<text x="144.3" y="147.3">R3</text>
<text x="28.3" y="152.5">МИДА-ДИ-15</text>
<text x="30.2" y="154.6">Цепь</text>
<text x="28.5" y="157.6" transform="rotate(-90 28.5 157.6)">4-20мА</text>
<text x="197.6" y="157.6">Изм.</text>
<text x="202.4" y="157.6">Кол.уч.</text>
<text x="206.9" y="157.6">Лист</text>
<text x="211.6" y="157.6">N док.</text>
<text x="217.2" y="157.6">Подпись</text>
<text x="223.3" y="157.6">Дата</text>
<text x="249.3" y="173.9">Формат A4x3</text>
</g>
<g font-size="1.1">
<text x="68" y="83.8">выход2</text>
<text x="72.3" y="83.8">выход1</text>
<text x="77.1" y="83.8">RS485</text>
<text x="84" y="84.5">цифровой</text>
<text x="84.4" y="85.3">сигнал</text>
<text x="102.5" y="131.8">к блоку</text>
<text x="95.3" y="132.1">Питание 220В</text>
<text x="101.3" y="132.6">индикации</text>
</g>
</svg>
